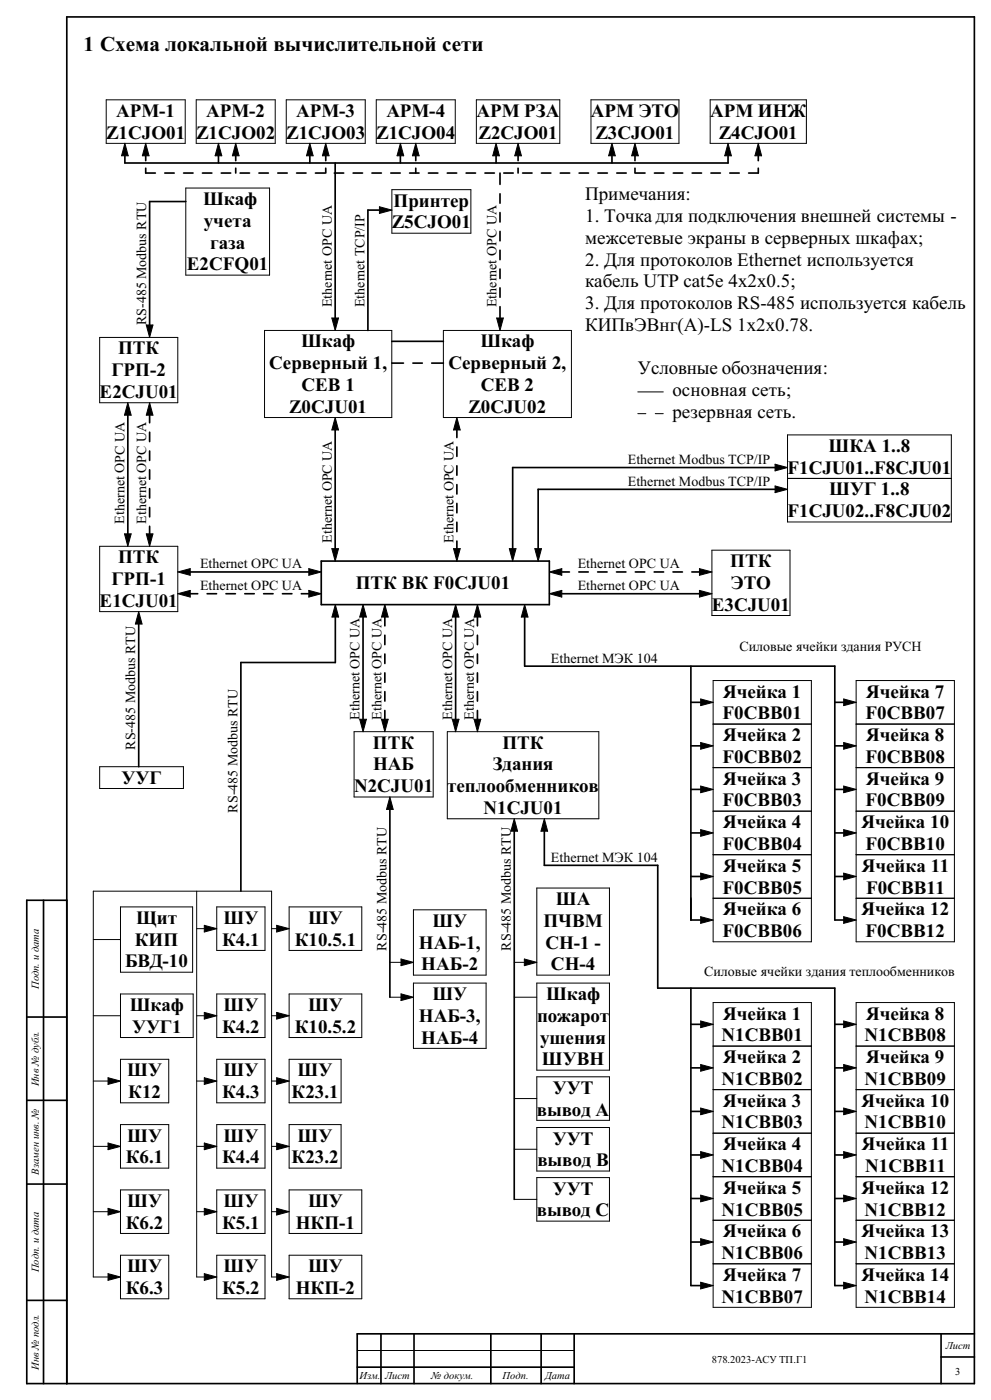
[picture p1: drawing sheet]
<svg xmlns="http://www.w3.org/2000/svg" width="297mm" height="420mm" viewBox="0 0 297 420" stroke-linecap="round" stroke-linejoin="round" font-family="sans-serif">
<g fill="none" stroke="#000" stroke-width=".5">
<path d="M37.4 46.7v2.2h180.8v-2.2M43.7 50.5v1.4h2.9M43.7 46.7v1.5M49.4 51.9h2.8M55 51.9h2.8M60.7 51.9h2.8M65.5 46.7v2.2M66.3 51.9h2.8M70.6 46.7v1.5M70.6 50.5v1.4M72 51.9h2.8M77.6 51.9h2.8"/>
<path d="M83.2 51.9h2.9M88.9 51.9h2.8M92.9 46.7v2.2M94.5 51.9h2.9M97.6 46.7v1.5M97.6 50.5v1.4M100.2 51.9h2.8M100.5 48.9v46.5M105.8 51.9h2.8M111.5 51.9h2.8M117.1 51.9h2.8M120 46.7v2.2"/>
<path d="M122.8 51.9h2.8M124.6 46.7v1.5M124.6 50.5v1.4M128.4 51.9h2.8M134 51.9h2.9M139.7 51.9h2.8M145.3 51.9h2.9M148.7 46.7v2.2M149.8 51.9v3.4M149.8 58.1v2.9M151 51.9h2.8M155.3 46.7v1.5"/>
<path d="M155.3 50.5v1.4M156.6 51.9h2.8M162.3 51.9h2.8M167.9 51.9h2.8M173.6 51.9h2.8M179.2 51.9h2.8M183.4 46.7v2.2M184.8 51.9h2.9M190.3 46.7v1.5M190.3 50.5v1.4M190.5 51.9h2.8M196.1 51.9h2.9"/>
<path d="M201.8 51.9h2.8M207.4 51.9h2.8M213.1 51.9h2.8M218.7 51.9h2.8M227.3 50.5v1.4h-2.9M227.3 46.7v1.5M55.7 60.5h-10.9v37M113.7 63h-3.4v36.1M149.8 63.8v2.8M149.8 69.4v2.8M149.8 75.1v2.8M149.8 80.7v2.8"/>
<path d="M149.8 86.4v2.8M149.8 92v3.4M117.4 102.4h15.5M117.4 108.9h3.5M123.7 108.9h2.9M129.4 108.9h3.5M38.3 124.6v35.6M44.8 124.6v2.2M44.8 129.7v2.8M44.8 135.3v2.8M100.5 129v35.6M136.9 129v2.3"/>
<path d="M136.9 134.1v2.8M136.9 139.7v2.9M44.8 140.9v2.9M44.8 146.6v2.8M44.8 152.2v2.9M44.8 157.9v2.3M136.9 145.4v2.8M136.9 151v2.8M136.9 156.7v2.8M232.3 140.3h-78.7v24.3M232.3 146.8h-71v17.8M57 171.6h35.6"/>
<path d="M57 178.1h2.3M62.1 178.1h2.8M67.7 178.1h2.8M73.4 178.1h2.8M79 178.1h2.8M84.7 178.1h2.8M90.3 178.1h2.3M96.3 168.3h68.3v13.1h-68.3zM136.9 162.3v2.3M168.4 171.6h2.3M168.4 178.1h41.2M173.5 171.6h2.8"/>
<path d="M179.1 171.6h2.8M184.8 171.6h2.8M190.4 171.6h2.8M196.1 171.6h2.8M201.7 171.6h2.8M207.3 171.6h2.3M41.6 187.2v42.8M100.5 185.1v13.7h-28.3v68.6M108.8 185.1v30.7M115.3 185.1v2.6M115.3 190.6v2.8M115.3 196.2v2.8"/>
<path d="M136.6 185.1v30.7M143.1 185.1v2.6M143.1 190.6v2.8M143.1 196.2v2.8M157.2 185.1v14.7h93v76.2h2.6M207.1 199.8v76.2h2.9M115.3 201.9v2.8M115.3 207.5v2.8M115.3 213.1v2.7M143.1 201.9v2.8M143.1 207.5v2.8M143.1 213.1v2.7"/>
<path d="M207.1 210.7h2.9M250.2 210.7h2.6M207.1 223.8h2.9M207.1 236.8h2.9M250.2 223.8h2.6M250.2 236.8h2.6M116.8 242.8v56.4M154.1 249.4v110.4M163.1 249.4v10.2h34v36.8h53.1v89.3h2.6M207.1 249.9h2.9M250.2 249.9h2.6M13 270.1v145"/>
<path d="M20 270.1h-12v145h284v-410h-272v410M207.1 262.9h2.9M250.2 262.9h2.6M207.1 296.4v89.3h2.9M8 305.1h12M207.1 307.3h2.9M250.2 307.3h2.6M8 330.1h12M207.1 320.4h2.9M207.1 333.4h2.9M250.2 320.4h2.6M250.2 333.4h2.6"/>
<path d="M8 355.2h12M207.1 346.5h2.9M207.1 359.5h2.9M250.2 346.5h2.6M250.2 359.5h2.6M207.1 372.6h2.9M250.2 372.6h2.6M8 390.1h12M107.1 410.2h64.9M114.2 400.1v15M124.1 400.1v15M147.1 400.1v15"/>
<path d="M162.2 400.1v15M172.1 400.1v15M282 400.1v15M282 407.1h10M292 400.1h-184.9v14.9"/>
</g>
<g fill="none" stroke="#000" stroke-width=".3">
<path d="M31.8 29.9h23.7v13.1h-23.7zM58.8 29.9h23.7v13.1h-23.7zM85.8 29.9h23.7v13.1h-23.7zM112.8 29.9h23.6v13.1h-23.6zM142.8 29.9h25v13.1h-25zM177.1 29.9h26.4v13.1h-26.4zM212.8 29.9h28.9v13.1h-28.9zM37.4 43l1 3.7h-2zM43.7 43l1 3.7h-2zM55.7 56.4h25.1v26.1h-25.1zM65.5 43l1 3.7h-2zM70.6 43l1 3.7h-2z"/>
<path d="M92.9 43l1 3.7h-2zM97.6 43l1 3.7h-2zM117.4 56.9h23.7v13.1h-23.7zM120 43l1 3.7h-2zM124.6 43l1 3.7h-2zM148.7 43l1 3.7h-2zM155.3 43l1 3.7h-2zM183.4 43l1 3.7h-2zM190.3 43l1 3.7h-2zM218.2 43l1 3.7h-2zM227.3 43l1 3.7h-2zM113.7 62l3.7 1-3.7 1z"/>
<path d="M43.8 97.5h2l-1 3.7zM79.3 99.1h38.1v26.2h-38.1zM99.5 95.4h2l-1 3.7zM132.9 99.1h38.4v26.2h-38.4zM148.8 95.4h2l-1 3.7zM29.9 101.2h23.4v19.6h-23.4zM191.2 117.6h7.6M38.3 120.8l1 3.8h-2zM44.8 120.8l1 3.8h-2zM100.5 125.3l1 3.7h-2zM136.9 125.3l1 3.7h-2zM191.2 124.1h2.4"/>
<path d="M196.4 124.1h2.4M232.3 139.3l3.7 1-3.7 1zM236 130.5h49.1v26.1h-49.1zM232.3 145.8l3.7 1-3.7 1zM236 143.5h49.1M29.9 163.9h23.4v19.6h-23.4zM37.3 160.2h2l-1 3.7zM43.8 160.2h2l-1 3.7zM53.3 171.6l3.7-1v2zM53.3 178.1l3.7-1v2zM92.6 170.6l3.7 1-3.7 1zM92.6 177.1l3.7 1-3.7 1z"/>
<path d="M99.5 164.6h2l-1 3.7zM135.9 164.6h2l-1 3.7zM152.6 164.6h2l-1 3.7zM160.3 164.6h2l-1 3.7zM164.6 178.1l3.8-1v2zM164.6 171.6l3.8-1v2zM209.6 177.1l3.8 1-3.8 1zM209.6 170.6l3.8 1-3.8 1zM213.4 165.1h23.4v19.6h-23.4zM41.6 183.5l1 3.7h-2zM100.5 181.4l1 3.7h-2zM108.8 181.4l1 3.7h-2z"/>
<path d="M115.3 181.4l1 3.7h-2zM136.6 181.4l1 3.7h-2zM143.1 181.4l1 3.7h-2zM157.2 181.4l1 3.7h-2zM106.1 219.5h23.7v19.6h-23.7zM107.8 215.8h2l-1 3.7zM114.3 215.8h2l-1 3.7zM134.1 219.5h45.4v26.1h-45.4zM135.6 215.8h2l-1 3.7zM142.1 215.8h2l-1 3.7zM210 209.7l3.7 1-3.7 1zM213.7 204.2h29.5v78.3h-29.5z"/>
<path d="M213.7 217.2h29.5M252.8 209.7l3.8 1-3.8 1zM256.6 204.2h29.4v78.3h-29.4zM256.6 217.2h29.4M29.9 230h25.1v6.5h-25.1zM116.8 239.1l1 3.7h-2zM210 222.8l3.7 1-3.7 1zM210 235.8l3.7 1-3.7 1zM213.7 230.3h29.5M252.8 222.8l3.8 1-3.8 1zM252.8 235.8l3.8 1-3.8 1zM256.6 230.3h29.4"/>
<path d="M154.1 245.6l1 3.8h-2zM163.1 245.6l1 3.8h-2zM210 248.9l3.7 1-3.7 1zM213.7 243.4h29.5M213.7 256.4h29.5M252.8 248.9l3.8 1-3.8 1zM256.6 243.4h29.4M256.6 256.4h29.4M36.1 272.1h21.6v19.6h-21.6zM58.9 267.4v115.7h2.3M58.9 278.6h2.3M61.2 277.6l3.8 1-3.8 1z"/>
<path d="M65 272.1h14.4v13h-14.4zM81.4 278.6h1.5M82.9 277.6l3.7 1-3.7 1zM86.6 272.1h21.8v13h-21.8zM123.9 272.9h21.8v19.6h-21.8zM160.9 266.4h21.8v26.1h-21.8zM210 261.9l3.7 1-3.7 1zM210 275l3.7 1-3.7 1zM213.7 269.5h29.5M252.8 261.9l3.8 1-3.8 1zM252.8 275l3.8 1-3.8 1zM256.6 269.5h29.4"/>
<path d="M28 281.9h8.1M36.1 298.2h21.8v13.1h-21.8zM65 298.2h14.4v13.1h-14.4zM86.6 298.2h21.8v13.1h-21.8zM116.8 288.7h3.4M116.8 299.2h3.4M120.2 287.7l3.7 1-3.7 1zM120.2 298.2l3.7 1-3.7 1zM123.9 294.9h21.8v19.6h-21.8zM154.1 288.7h3M154.1 299.2h6.8M157.1 287.7l3.8 1-3.8 1z"/>
<path d="M160.9 294.9h21.8v26.1h-21.8zM28 304.7h8.1M36.1 317.8h14.5v13.1h-14.5zM58.9 304.7h2.3M61.2 303.7l3.8 1-3.8 1zM65 317.8h14.4v13.1h-14.4zM81.4 304.7h1.5M82.9 303.7l3.7 1-3.7 1zM86.6 317.8h15.6v13.1h-15.6zM210 306.3l3.7 1-3.7 1zM210 319.4l3.7 1-3.7 1zM213.7 300.8h29.5v91.4h-29.5z"/>
<path d="M213.7 313.8h29.5M252.8 306.3l3.8 1-3.8 1zM252.8 319.4l3.8 1-3.8 1zM256.6 300.8h29.4v91.4h-29.4zM256.6 313.8h29.4M28 324.3h4.4M32.4 323.3l3.7 1-3.7 1zM36.1 337.4h14.5v13h-14.5zM58.9 324.3h2.3M61.2 323.3l3.8 1-3.8 1zM65 337.4h14.4v13h-14.4zM81.4 324.3h1.5"/>
<path d="M82.9 323.3l3.7 1-3.7 1zM86.6 337.4h15.6v13h-15.6zM154.1 329.6h6.8M160.9 323h21.8v13.1h-21.8zM160.9 338.3h21.8v13h-21.8zM210 332.4l3.7 1-3.7 1zM213.7 326.9h29.5M213.7 340h29.5M252.8 332.4l3.8 1-3.8 1zM256.6 326.9h29.4M256.6 340h29.4M28 343.9h4.4"/>
<path d="M32.4 342.9l3.7 1-3.7 1zM36.1 357h14.5v13h-14.5zM58.9 343.9h2.3M61.2 342.9l3.8 1-3.8 1zM65 357h14.4v13h-14.4zM81.4 343.9h1.5M82.9 342.9l3.7 1-3.7 1zM86.6 357h21.8v13h-21.8zM154.1 344.8h6.8M154.1 359.8h6.8M160.9 353.3h21.8v13h-21.8zM210 345.5l3.7 1-3.7 1z"/>
<path d="M210 358.5l3.7 1-3.7 1zM213.7 353h29.5M252.8 345.5l3.8 1-3.8 1zM252.8 358.5l3.8 1-3.8 1zM256.6 353h29.4M28 363.5h4.4M32.4 362.5l3.7 1-3.7 1zM36.1 376.6h14.5v13h-14.5zM58.9 363.5h2.3M61.2 362.5l3.8 1-3.8 1zM65 376.6h14.4v13h-14.4zM81.4 363.5h1.5"/>
<path d="M82.9 362.5l3.7 1-3.7 1zM86.6 376.6h21.8v13h-21.8zM210 371.6l3.7 1-3.7 1zM213.7 366.1h29.5M213.7 379.1h29.5M252.8 371.6l3.8 1-3.8 1zM256.6 366.1h29.4M256.6 379.1h29.4M32.4 383.1h-4.4v-115.7h53.4v115.7h1.5M32.4 382.1l3.7 1-3.7 1zM61.2 382.1l3.8 1-3.8 1zM82.9 382.1l3.7 1-3.7 1z"/>
<path d="M210 384.7l3.7 1-3.7 1zM252.8 384.7l3.8 1-3.8 1zM107.1 405.2h64.9"/>
</g>
<g fill="#000">
<path d="M37.4 43l1 3.7h-2zM43.7 43l1 3.7h-2zM65.5 43l1 3.7h-2zM70.6 43l1 3.7h-2zM92.9 43l1 3.7h-2zM97.6 43l1 3.7h-2zM120 43l1 3.7h-2zM124.6 43l1 3.7h-2zM148.7 43l1 3.7h-2zM155.3 43l1 3.7h-2zM183.4 43l1 3.7h-2zM190.3 43l1 3.7h-2z"/>
<path d="M218.2 43l1 3.7h-2zM227.3 43l1 3.7h-2zM113.7 62l3.7 1-3.7 1zM99.5 95.4h2l-1 3.7zM148.8 95.4h2l-1 3.7zM43.8 97.5h2l-1 3.7zM38.3 120.8l1 3.8h-2zM44.8 120.8l1 3.8h-2zM100.5 125.3l1 3.7h-2zM136.9 125.3l1 3.7h-2zM232.3 139.3l3.7 1-3.7 1zM232.3 145.8l3.7 1-3.7 1z"/>
<path d="M37.3 160.2h2l-1 3.7zM43.8 160.2h2l-1 3.7zM53.3 171.6l3.7-1v2zM53.3 178.1l3.7-1v2zM92.6 170.6l3.7 1-3.7 1zM92.6 177.1l3.7 1-3.7 1zM99.5 164.6h2l-1 3.7zM135.9 164.6h2l-1 3.7zM152.6 164.6h2l-1 3.7zM160.3 164.6h2l-1 3.7zM164.6 178.1l3.8-1v2zM164.6 171.6l3.8-1v2z"/>
<path d="M209.6 177.1l3.8 1-3.8 1zM209.6 170.6l3.8 1-3.8 1zM41.6 183.5l1 3.7h-2zM100.5 181.4l1 3.7h-2zM108.8 181.4l1 3.7h-2zM115.3 181.4l1 3.7h-2zM136.6 181.4l1 3.7h-2zM143.1 181.4l1 3.7h-2zM157.2 181.4l1 3.7h-2zM107.8 215.8h2l-1 3.7zM114.3 215.8h2l-1 3.7zM135.6 215.8h2l-1 3.7z"/>
<path d="M142.1 215.8h2l-1 3.7zM210 209.7l3.7 1-3.7 1zM252.8 209.7l3.8 1-3.8 1zM116.8 239.1l1 3.7h-2zM210 222.8l3.7 1-3.7 1zM210 235.8l3.7 1-3.7 1zM252.8 222.8l3.8 1-3.8 1zM252.8 235.8l3.8 1-3.8 1zM154.1 245.6l1 3.8h-2zM163.1 245.6l1 3.8h-2zM210 248.9l3.7 1-3.7 1zM252.8 248.9l3.8 1-3.8 1z"/>
<path d="M61.2 277.6l3.8 1-3.8 1zM82.9 277.6l3.7 1-3.7 1zM210 261.9l3.7 1-3.7 1zM210 275l3.7 1-3.7 1zM252.8 261.9l3.8 1-3.8 1zM252.8 275l3.8 1-3.8 1zM120.2 287.7l3.7 1-3.7 1zM120.2 298.2l3.7 1-3.7 1zM157.1 287.7l3.8 1-3.8 1zM61.2 303.7l3.8 1-3.8 1zM82.9 303.7l3.7 1-3.7 1zM210 306.3l3.7 1-3.7 1z"/>
<path d="M252.8 306.3l3.8 1-3.8 1zM32.4 323.3l3.7 1-3.7 1zM61.2 323.3l3.8 1-3.8 1zM82.9 323.3l3.7 1-3.7 1zM210 319.4l3.7 1-3.7 1zM210 332.4l3.7 1-3.7 1zM252.8 319.4l3.8 1-3.8 1zM252.8 332.4l3.8 1-3.8 1zM32.4 342.9l3.7 1-3.7 1zM61.2 342.9l3.8 1-3.8 1zM82.9 342.9l3.7 1-3.7 1zM210 345.5l3.7 1-3.7 1z"/>
<path d="M210 358.5l3.7 1-3.7 1zM252.8 345.5l3.8 1-3.8 1zM252.8 358.5l3.8 1-3.8 1zM32.4 362.5l3.7 1-3.7 1zM61.2 362.5l3.8 1-3.8 1zM82.9 362.5l3.7 1-3.7 1zM210 371.6l3.7 1-3.7 1zM252.8 371.6l3.8 1-3.8 1zM32.4 382.1l3.7 1-3.7 1zM61.2 382.1l3.8 1-3.8 1zM82.9 382.1l3.7 1-3.7 1zM210 384.7l3.7 1-3.7 1z"/>
<path d="M252.8 384.7l3.8 1-3.8 1z"/>
</g>
<text font-size="6.4" x="25" y="15.2">1 Схема локальной вычислительной сети</text>
<g font-size="5.7">
<text x="34.9" y="35.1">АРМ-1</text>
<text x="61.8" y="35.1">АРМ-2</text>
<text x="88.8" y="35.1">АРМ-3</text>
<text x="115.8" y="35.1">АРМ-4</text>
<text x="142.8" y="35.1">АРМ РЗА</text>
<text x="177.1" y="35.1">АРМ ЭТО</text>
<text x="212.8" y="35.1">АРМ ИНЖ</text>
<text x="31.8" y="41.6">Z1CJO01</text>
<text x="58.8" y="41.6">Z1CJO02</text>
<text x="85.8" y="41.6">Z1CJO03</text>
<text x="112.8" y="41.6">Z1CJO04</text>
<text x="143.4" y="41.6">Z2CJO01</text>
<text x="178.5" y="41.6">Z3CJO01</text>
<text x="215.4" y="41.6">Z4CJO01</text>
<text x="60.8" y="61.5">Шкаф</text>
<text x="118" y="62">Принтер</text>
<text x="175.4" y="60.1">Примечания:</text>
<text x="61.1" y="68">учета</text>
<text x="117.4" y="68.5">Z5CJO01</text>
<text x="175.4" y="66.6">1. Точкадля подключения внешней системы -</text>
<text x="63" y="74.6">газа</text>
<text x="175.4" y="73.2">межсетевые экраны в серверных шкафах;</text>
<text x="56" y="81.1">E2CFQ01</text>
<text x="175.4" y="79.7">2. Для протоколов Ethernet используется</text>
<text x="175.4" y="86.2">кабель UTP cat5e 4x2x0.5;</text>
<text x="175.4" y="92.7">3. Для протоколов RS-485 используется кабель</text>
<text x="175.4" y="99.3">КИПвЭВнг(А)-LS 1x2x0.78.</text>
<text x="35.4" y="106.3">ПТК</text>
<text x="90.2" y="104.2">Шкаф</text>
<text x="144" y="104.2">Шкаф</text>
<text x="33.4" y="112.9">ГРП-2</text>
<text x="80.7" y="110.8">Серверный 1,</text>
<text x="134.4" y="110.8">Серверный 2,</text>
<text x="191.2" y="112.3">Условные обозначения:</text>
<text x="29.9" y="119.4">E2CJU01</text>
<text x="90.3" y="117.3">СЕВ 1</text>
<text x="144.1" y="117.3">СЕВ 2</text>
<text x="201.5" y="118.9">основная сеть;</text>
<text x="86.7" y="123.8">Z0CJU01</text>
<text x="140.4" y="123.8">Z0CJU02</text>
<text x="201.5" y="125.4">резервная сеть.</text>
<text x="248.3" y="135.6">ШКА 1..8</text>
<text x="236" y="142.1">F1CJU01..F8CJU01</text>
<text x="248.5" y="148.6">ШУГ 1..8</text>
<text x="236" y="155.2">F1CJU02..F8CJU02</text>
<text x="35.4" y="169">ПТК</text>
<text x="218.9" y="170.2">ПТК</text>
<text x="33.4" y="175.5">ГРП-1</text>
<text x="106.6" y="176.7">ПТК ВК F0CJU01</text>
<text x="219" y="176.7">ЭТО</text>
<text x="29.9" y="182.1">E1CJU01</text>
<text x="213.4" y="183.2">E3CJU01</text>
<text x="216.7" y="209.3">Ячейка 1</text>
<text x="259.6" y="209.3">Ячейка 7</text>
<text x="216.6" y="215.8">F0CBB01</text>
<text x="259.4" y="215.8">F0CBB07</text>
<text x="111.8" y="224.6">ПТК</text>
<text x="150.6" y="224.6">ПТК</text>
<text x="216.7" y="222.3">Ячейка 2</text>
<text x="259.6" y="222.3">Ячейка 8</text>
<text x="111.8" y="231.1">НАБ</text>
<text x="147.7" y="231.1">Здания</text>
<text x="216.6" y="228.9">F0CBB02</text>
<text x="259.4" y="228.9">F0CBB08</text>
<text x="36.4" y="235.1">УУГ</text>
<text x="106.1" y="237.7">N2CJU01</text>
<text x="134.1" y="237.7">теплообменников</text>
<text x="216.7" y="235.4">Ячейка 3</text>
<text x="259.6" y="235.4">Ячейка 9</text>
<text x="144.9" y="244.2">N1CJU01</text>
<text x="216.6" y="241.9">F0CBB03</text>
<text x="259.4" y="241.9">F0CBB09</text>
<text x="216.7" y="248.5">Ячейка 4</text>
<text x="258.1" y="248.5">Ячейка 10</text>
<text x="216.6" y="255">F0CBB04</text>
<text x="259.4" y="255">F0CBB10</text>
<text x="216.7" y="261.5">Ячейка 5</text>
<text x="258.3" y="261.5">Ячейка 11</text>
<text x="216.6" y="268.1">F0CBB05</text>
<text x="259.6" y="268.1">F0CBB11</text>
<text x="166.6" y="271.5">ША</text>
<text x="216.7" y="274.6">Ячейка 6</text>
<text x="258.1" y="274.6">Ячейка 12</text>
<text x="40.8" y="277.2">Щит</text>
<text x="67" y="277.2">ШУ</text>
<text x="92.3" y="277.2">ШУ</text>
<text x="129.6" y="278">ШУ</text>
<text x="162.9" y="278">ПЧВМ</text>
<text x="216.6" y="281.1">F0CBB06</text>
<text x="259.4" y="281.1">F0CBB12</text>
<text x="40.4" y="283.7">КИП</text>
<text x="66.5" y="283.7">К4.1</text>
<text x="88.3" y="283.7">К10.5.1</text>
<text x="125.5" y="284.6">НАБ-1,</text>
<text x="163.4" y="284.6">СН-1 -</text>
<text x="37.5" y="290.2">БВД-10</text>
<text x="126.3" y="291.1">НАБ-2</text>
<text x="165.1" y="291.1">СН-4</text>
<text x="38.9" y="303.3">Шкаф</text>
<text x="67" y="303.3">ШУ</text>
<text x="92.3" y="303.3">ШУ</text>
<text x="129.6" y="300">ШУ</text>
<text x="163.7" y="300">Шкаф</text>
<text x="216.7" y="305.9">Ячейка 1</text>
<text x="259.6" y="305.9">Ячейка 8</text>
<text x="39.6" y="309.8">УУГ1</text>
<text x="66.5" y="309.8">К4.2</text>
<text x="88.3" y="309.8">К10.5.2</text>
<text x="125.5" y="306.6">НАБ-3,</text>
<text x="161" y="306.6">пожарот</text>
<text x="126.3" y="313.1">НАБ-4</text>
<text x="161.9" y="313.1">ушения</text>
<text x="216.3" y="312.4">N1CBB01</text>
<text x="259.1" y="312.4">N1CBB08</text>
<text x="38.1" y="322.9">ШУ</text>
<text x="67" y="322.9">ШУ</text>
<text x="89.2" y="322.9">ШУ</text>
<text x="162.4" y="319.6">ШУВН</text>
<text x="216.7" y="318.9">Ячейка 2</text>
<text x="259.6" y="318.9">Ячейка 9</text>
<text x="38.4" y="329.4">К12</text>
<text x="66.5" y="329.4">К4.3</text>
<text x="87.4" y="329.4">К23.1</text>
<text x="165.7" y="328.1">УУТ</text>
<text x="216.3" y="325.5">N1CBB02</text>
<text x="259.1" y="325.5">N1CBB09</text>
<text x="160.9" y="334.7">вывод А</text>
<text x="216.7" y="332">Ячейка 3</text>
<text x="258.1" y="332">Ячейка 10</text>
<text x="216.3" y="338.5">N1CBB03</text>
<text x="259.1" y="338.5">N1CBB10</text>
<text x="38.1" y="342.5">ШУ</text>
<text x="67" y="342.5">ШУ</text>
<text x="89.2" y="342.5">ШУ</text>
<text x="165.7" y="343.4">УУТ</text>
<text x="216.7" y="345.1">Ячейка 4</text>
<text x="258.3" y="345.1">Ячейка 11</text>
<text x="37.7" y="349">К6.1</text>
<text x="66.5" y="349">К4.4</text>
<text x="87.4" y="349">К23.2</text>
<text x="161.1" y="349.9">вывод В</text>
<text x="216.3" y="351.6">N1CBB04</text>
<text x="259.3" y="351.6">N1CBB11</text>
<text x="165.7" y="358.4">УУТ</text>
<text x="216.7" y="358.1">Ячейка 5</text>
<text x="258.1" y="358.1">Ячейка 12</text>
<text x="38.1" y="362.1">ШУ</text>
<text x="67" y="362.1">ШУ</text>
<text x="92.3" y="362.1">ШУ</text>
<text x="160.9" y="364.9">вывод С</text>
<text x="216.3" y="364.7">N1CBB05</text>
<text x="259.1" y="364.7">N1CBB12</text>
<text x="37.7" y="368.6">К6.2</text>
<text x="66.5" y="368.6">К5.1</text>
<text x="88.6" y="368.6">НКП-1</text>
<text x="216.7" y="371.2">Ячейка 6</text>
<text x="258.1" y="371.2">Ячейка 13</text>
<text x="216.3" y="377.7">N1CBB06</text>
<text x="259.1" y="377.7">N1CBB13</text>
<text x="38.1" y="381.7">ШУ</text>
<text x="67" y="381.7">ШУ</text>
<text x="92.3" y="381.7">ШУ</text>
<text x="37.7" y="388.2">К6.3</text>
<text x="66.5" y="388.2">К5.2</text>
<text x="88.6" y="388.2">НКП-2</text>
<text x="216.7" y="384.2">Ячейка 7</text>
<text x="258.1" y="384.2">Ячейка 14</text>
<text x="216.3" y="390.8">N1CBB07</text>
<text x="259.1" y="390.8">N1CBB14</text>
</g>
<g font-size="4.2">
<text x="99.4" y="92.2" transform="rotate(-90 99.4 92.2)">Ethernet OPC UA</text>
<text x="109.2" y="92.2" transform="rotate(-90 109.2 92.2)">Ethernet TCP/IP</text>
<text x="148.8" y="92.2" transform="rotate(-90 148.8 92.2)">Ethernet OPC UA</text>
<text x="43.8" y="97.6" transform="rotate(-90 43.8 97.6)">RS-485 Modbus RTU</text>
<text x="188.2" y="139.2">Ethernet Modbus TCP/IP</text>
<text x="188.2" y="145.7">Ethernet Modbus TCP/IP</text>
<text x="37.3" y="157.2" transform="rotate(-90 37.3 157.2)">Ethernet OPC UA</text>
<text x="43.8" y="157.2" transform="rotate(-90 43.8 157.2)">Ethernet OPC UA</text>
<text x="99.4" y="162.8" transform="rotate(-90 99.4 162.8)">Ethernet OPC UA</text>
<text x="135.9" y="162.8" transform="rotate(-90 135.9 162.8)">Ethernet OPC UA</text>
<text x="60" y="170.5">Ethernet OPC UA</text>
<text x="173.1" y="170.5">Ethernet OPC UA</text>
<text x="60" y="177.1">Ethernet OPC UA</text>
<text x="173.1" y="177.1">Ethernet OPC UA</text>
<text x="221.6" y="195.4">Силовые ячейки здания РУСН</text>
<text x="165.1" y="198.8">Ethernet МЭК 104</text>
<text x="107.8" y="216" transform="rotate(-90 107.8 216)">Ethernet OPC UA</text>
<text x="114.3" y="216" transform="rotate(-90 114.3 216)">Ethernet OPC UA</text>
<text x="135.5" y="216" transform="rotate(-90 135.5 216)">Ethernet OPC UA</text>
<text x="142" y="216" transform="rotate(-90 142 216)">Ethernet OPC UA</text>
<text x="40.5" y="224.9" transform="rotate(-90 40.5 224.9)">RS-485 Modbus RTU</text>
<text x="71.1" y="243.8" transform="rotate(-90 71.1 243.8)">RS-485 Modbus RTU</text>
<text x="165.1" y="258.5">Ethernet МЭК 104</text>
<text x="115.8" y="285.2" transform="rotate(-90 115.8 285.2)">RS-485 Modbus RTU</text>
<text x="153.1" y="285.2" transform="rotate(-90 153.1 285.2)">RS-485 Modbus RTU</text>
<text x="211" y="292.7">Силовые ячейки здания теплообменников</text>
</g>
<g font-size="3.2">
<text x="11.7" y="296.7" transform="rotate(-90 11.7 296.7)">Подп. и дата</text>
<text x="11.7" y="325.9" transform="rotate(-90 11.7 325.9)">Инв № дубл.</text>
<text x="11.7" y="352.4" transform="rotate(-90 11.7 352.4)">Взамен инв. №</text>
<text x="11.7" y="381.7" transform="rotate(-90 11.7 381.7)">Подп. и дата</text>
<text x="283.4" y="404.8">Лист</text>
<text x="11.7" y="411" transform="rotate(-90 11.7 411)">Инв № подл.</text>
<text x="107.7" y="413.7">Изм.</text>
<text x="115.4" y="413.7">Лист</text>
<text x="129.2" y="413.7">№ докум.</text>
<text x="150.6" y="413.7">Подп.</text>
<text x="163.4" y="413.7">Дата</text>
<text x="213.3" y="408.9">878.2023-АСУ ТП.Г1</text>
<text x="286.2" y="412.4">3</text>
</g>
<text font-size="1.4" fill="#fff" x="4.9" y="415.2">GSPublisherVersion 0.88.100.100</text>
</svg>
